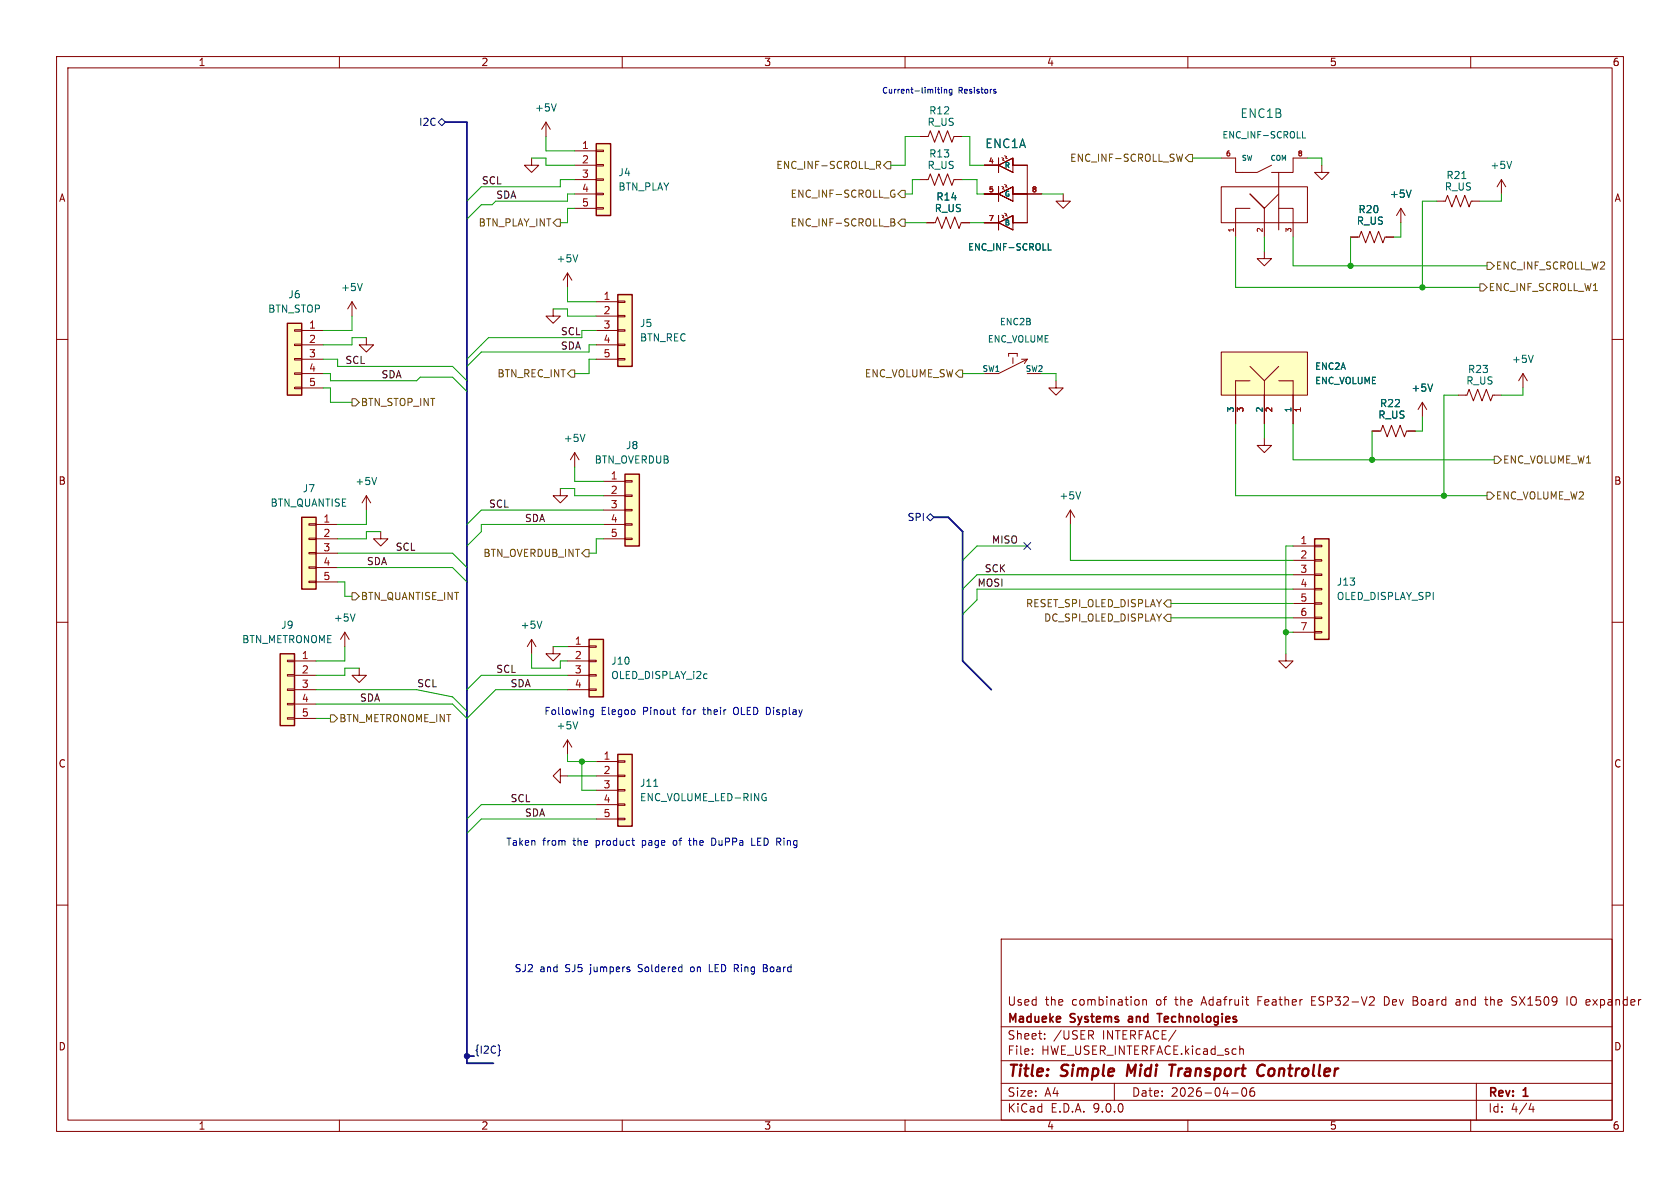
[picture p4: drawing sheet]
<svg xmlns="http://www.w3.org/2000/svg" width="297mm" height="210mm" viewBox="0 0 297 210" stroke-linecap="round" stroke-linejoin="round" font-family="sans-serif">
<g fill="none" stroke="#840000" stroke-width=".18">
<path d="M10 10h277v190h-277zM12 12h273v186h-273zM60 10v2M110 10v2M160 10v2M210 10v2M260 10v2M97.8 54.6v1.3h1.3l-1.3 1.3-1.3-1.3h1.3M100.3 48.3l-.7 1.2M100.3 48.3l.8 1.2M100.3 48.3v2.5M10 60h2"/>
<path d="M186.7 67.3v1.3h1.3l-1.3 1.3-1.3-1.3h1.3M285 60h2M10 110h2M61 111.8l.7 1.2M61 111.8l-.8 1.2M61 111.8v2.5M63.5 118.1v1.3h-1.3l1.3 1.3 1.3-1.3h-1.3M285 110h2M10 160h2M177 166h108v32h-108zM202 176.7v1M202 176.8l.2-.1 .4 .1 .1 .9"/>
<path d="M231.9 176.9h.5M232.6 176.2h-.7v1.5h.7M242 177.7h1M242.9 176.3v.5M245.1 176.2h-.4v1.5h.4M249.8 176.9h.5M249.8 177.7h.6M249.8 176.2h.5M257.5 176.8h.5M258 177.1h-.4a.29 .29 0 0 0-.2 .3 .29 .29 0 0 0 .2 .3h.4M262.5 176.7h.5M262.7 176.2v1.3l.3 .2"/>
<path d="M267.4 176.8l.6 .3 .1 .2-.1 .3-.5 .1M267.4 176.3h.7M277 176.2v1.5M278.3 176.2a.5 .5 0 0 0-.6 .5v.5a.5 .5 0 0 0 .6 .5M285 160h2M60 198v2M110 198v2M160 198v2M177 194.5h108M177 191.5h108M177 187.5h108M177 181.5h108"/>
<path d="M182.5 186.3v.1M182.5 185.5v.1M184.7 183.6v.1M184.7 182.8v.1M192.8 183l.5 .7M193.2 182.3v.5M197 191.5v3M210 198v2M217.7 193.2h1.2M219.4 185.4h.2l.2 .2v.8M219.7 192.4a.81 .81 0 0 0 .3 1.4l.2-.1 .2-.5-.2-.8M221.2 192.4a1.17 1.17 0 0 0-.1 1.3h.6l.1-.5-.3-.3h-.4l-.1 .3"/>
<path d="M260 198v2M261 191.5v6.5M270.7 195l-.4 1.1h.9M271 195.6v1"/>
</g>
<path d="M199.5 188.2l-.3 2M206.7 188.2h1.1M207.3 188.2l-.3 2M223.4 190a.73 .73 0 0 1-.8 .1M223.6 188.4a.69 .69 0 0 0-1 .1" fill="none" stroke="#840000" stroke-width=".4"/>
<path d="M204.6 179.2h.8M205 179.2v1.5M199.6 180.2v.4" fill="none" stroke="#840000" stroke-width=".3"/>
<path d="M102.1 45l-.4 1.3M62.8 108.5l-.4 1.3" fill="none" stroke="#006464" stroke-width=".18"/>
<path d="M109.2 52.1h2.6v12.7h-2.6z" fill="#ffffc2"/>
<path d="M109.2 52.1h2.6v12.7h-2.6z" fill="none" stroke="#840000" stroke-width=".25"/>
<g fill="none" stroke="#840000" stroke-width=".18">
<path d="M105.4 53.3h3.8M105.4 55.9h3.8M105.4 58.4h3.8M109.2 53.2h1.3v.3h-1.3zM109.2 55.8h1.3v.2h-1.3zM109.2 58.3h1.3v.2h-1.3zM105.4 61h3.8M105.4 63.5h3.8M109.2 60.8h1.3v.3h-1.3zM109.2 63.4h1.3v.2h-1.3zM269.2 66l-.7 1.3M269.2 66l.8 1.3"/>
<path d="M269.2 66v2.6"/>
</g>
<path d="M271.1 62.8l-.5 1.3" fill="none" stroke="#006464" stroke-width=".18"/>
<path d="M232.4 95.3h2.5v17.7h-2.5z" fill="#ffffc2"/>
<path d="M232.4 95.3h2.5v17.7h-2.5z" fill="none" stroke="#840000" stroke-width=".25"/>
<g fill="none" stroke="#840000" stroke-width=".18">
<path d="M162.6 31.8h1.5l.4-1.1 .7 2.1 .8-2.1 .8 2.1 .7-2.1 .8 2.1 .4-1h1.5M162.6 24.1h1.5l.4-1 .7 2 .8-2 .8 2 .7-2 .8 2 .4-1h1.5M163.8 39.4h1.6l.3-1 .8 2 .8-2 .7 2 .8-2 .7 2 .4-1h1.5M174 29.2h2.5M174 34.3h2.5M174 39.4h2.5M177.1 27.9l.3 .1-.2 .3 .3 .1M177.1 32.9l.3 .2-.2 .3 .3 .1M177.1 38l.3 .2-.2 .3 .3 .1M177.6 27.5l.4 .2-.2 .2 .3 .1M177.6 32.6l.4 .2-.2 .2 .3 .1M177.6 37.7l.4 .1-.2 .3 .3 .1"/>
<path d="M179.1 29.2h2.5h-2.5v-1.3l-2.6 1.3h-2.5h2.5v-1.3v2.6v-1.3l2.6 1.3-2.6-1.3 2.6-1.3v2.6M179.1 34.3h2.5h-2.5v-1.3l-2.6 1.3h-2.5h2.5v-1.3v2.6v-1.3l2.6 1.3-2.6-1.3 2.6-1.3v2.6M179.1 39.4h2.5h-2.5v-1.3l-2.6 1.3h-2.5h2.5v-1.3v2.5v-1.2l2.6 1.2-2.6-1.2 2.6-1.3v2.5M181.6 29.2v10.2M181.6 34.3h2.5M188 34.3v1.3h1.2l-1.2 1.2-1.3-1.2h1.3M215.9 33h15.2v6.4h-15.2zM215.9 27.9h2.5v2.6h3.8l2.6-1.3M221 36.8h-2.6v5.1M224.8 30.5h1.3M226.1 34.3l-2.6 2.5-2.5-2.5 2.5 2.5v5.1M226.1 36.8h2.5v5.1"/>
<path d="M226.1 30.5v10.1M231.1 27.9h-2.5v2.6h-2.5M233.7 29.2v1.3h1.2l-1.2 1.3-1.3-1.3h1.3M247.6 36.8l-.7 1.3M247.6 36.8l.8 1.3M247.6 36.8v2.6M254 35.6h1.5l.4-1.1 .8 2.1 .7-2.1 .8 2.1 .8-2.1 .7 2.1 .4-1h1.5M265.4 31.8l-.7 1.2M265.4 31.8l.8 1.2M265.4 31.8v2.5M62.2 53.3l.8 1.3M62.2 53.3l-.7 1.3"/>
<path d="M62.2 53.3v2.6M64.8 59.7v1.3h-1.3l1.3 1.2 1.2-1.2h-1.2M223.5 44.5v1.2h1.3l-1.3 1.3-1.3-1.3h1.3M238.8 41.9h1.5l.4-1 .7 2 .8-2 .8 2 .7-2 .8 2 .4-1h1.5M178.3 63v-.5h1.5v.5M179.1 63.2v1.1M180.6 63.5h1M181.6 63.5l-5.1 2.5h-2.5M181.6 63.5l-.5 .8M181.6 66h2.5M64.8 87.6l.7 1.3M64.8 87.6l-.8 1.3"/>
<path d="M64.8 87.6v2.6M67.3 94v1.3h-1.3l1.3 1.2 1.3-1.2h-1.3M99.1 86.4v1.2h1.2l-1.2 1.3-1.3-1.3h1.3M189.2 90.2l-.7 1.2M189.2 90.2l.8 1.2M189.2 90.2v2.5M228.6 96.5h3.8M228.6 99.1h3.8M232.4 96.4h1.3v.2h-1.3zM232.4 98.9h1.3v.3h-1.3zM94 113l-.8 1.3M94 113l.7 1.3"/>
<path d="M94 113v2.6M97.8 114.3v1.3h1.3l-1.3 1.2-1.3-1.2h1.3M227.3 115.6v1.2h1.3l-1.3 1.3-1.2-1.3h1.2M228.6 101.6h3.8M228.6 104.1h3.8M228.6 106.7h3.8M228.6 109.2h3.8M228.6 111.8h3.8M232.4 101.5h1.3v.2h-1.3zM232.4 104h1.3v.3h-1.3zM232.4 106.6h1.3v.2h-1.3zM232.4 109.1h1.3v.2h-1.3z"/>
<path d="M232.4 111.6h1.3v.3h-1.3z"/>
</g>
<path d="M230.3 23.3v1.1h.5M249.5 33.6l-.5 1.3M258.4 31.6h.8M267.2 28.5l-.4 1.3M64 50.1l-.4 1.3M185.3 43.1v1.1h.6M66.6 84.4l-.4 1.3M191 86.9l-.4 1.3M95.8 109.8l-.4 1.3" fill="none" stroke="#006464" stroke-width=".18"/>
<path d="M104.1 113h2.6v10.2h-2.6z" fill="#ffffc2"/>
<path d="M104.1 113h2.6v10.2h-2.6z" fill="none" stroke="#840000" stroke-width=".25"/>
<path d="M223.5 77.5v1.2h1.3l-1.3 1.3-1.3-1.3h1.3M242.6 76.2h1.5l.4-1 .7 2 .8-2 .8 2 .7-2 .8 2 .4-1h1.5M100.3 114.3h3.8M100.3 116.8h3.8M100.3 119.4h3.8M104.1 114.2h1.3v.2h-1.3zM104.1 116.7h1.3v.3h-1.3zM104.1 119.3h1.3v.2h-1.3zM99.1 137.2v-1.3l-1.3 1.3 1.3 1.2v-1.2h1.2M100.3 121.9h3.8M104.1 121.8h1.3v.2h-1.3z" fill="none" stroke="#840000" stroke-width=".18"/>
<path d="M109.2 133.4h2.6v12.7h-2.6z" fill="#ffffc2"/>
<path d="M109.2 133.4h2.6v12.7h-2.6z" fill="none" stroke="#840000" stroke-width=".25"/>
<g fill="none" stroke="#840000" stroke-width=".18">
<path d="M251.5 71.1l-.8 1.3M251.5 71.1l.7 1.3M251.5 71.1v2.6M100.3 130.8l-.7 1.3M100.3 130.8l.8 1.3M100.3 130.8v2.6M105.4 134.6h3.8M105.4 137.2h3.8M105.4 139.7h3.8M109.2 134.5h1.3v.2h-1.3zM109.2 137h1.3v.3h-1.3zM109.2 139.6h1.3v.2h-1.3z"/>
<path d="M105.4 142.2h3.8M105.4 144.8h3.8M109.2 142.1h1.3v.3h-1.3zM109.2 144.7h1.3v.2h-1.3z"/>
</g>
<path d="M253.3 67.9l-.4 1.3M102.1 127.6l-.4 1.2M115.6 139h.7M135.1 140.3h.3M135.2 141h.3v.4l-.4 .1" fill="none" stroke="#006464" stroke-width=".18"/>
<path d="M105.4 25.4h2.5v12.7h-2.5z" fill="#ffffc2"/>
<path d="M105.4 25.4h2.5v12.7h-2.5z" fill="none" stroke="#840000" stroke-width=".25"/>
<path d="M101.6 26.7h3.8M101.6 29.2h3.8M101.6 31.8h3.8M101.6 34.3h3.8M101.6 36.8h3.8M105.4 26.5h1.3v.3h-1.3zM105.4 29.1h1.3v.2h-1.3zM105.4 31.6h1.3v.3h-1.3zM105.4 34.2h1.3v.2h-1.3zM105.4 36.7h1.3v.3h-1.3z" fill="none" stroke="#840000" stroke-width=".18"/>
<path d="M50.8 57.2h2.5v12.7h-2.5z" fill="#ffffc2"/>
<path d="M50.8 57.2h2.5v12.7h-2.5z" fill="none" stroke="#840000" stroke-width=".25"/>
<g fill="none" stroke="#840000" stroke-width=".18">
<path d="M52.1 58.3h1.2v.2h-1.2zM53.3 58.4h3.8M52.1 60.8h1.2v.3h-1.2zM52.1 63.4h1.2v.2h-1.2zM52.1 65.9h1.2v.3h-1.2zM52.1 68.5h1.2v.2h-1.2zM53.3 61h3.8M53.3 63.5h3.8M53.3 66h3.8M53.3 68.6h3.8M101.6 80l-.8 1.3M101.6 80l.8 1.3"/>
<path d="M101.6 80v2.6"/>
</g>
<path d="M103.4 76.8l-.4 1.2" fill="none" stroke="#006464" stroke-width=".18"/>
<path d="M110.5 83.8h2.5v12.7h-2.5z" fill="#ffffc2"/>
<path d="M110.5 83.8h2.5v12.7h-2.5z" fill="none" stroke="#840000" stroke-width=".25"/>
<path d="M106.7 85.1h3.8M106.7 87.6h3.8M106.7 90.2h3.8M106.7 92.7h3.8M106.7 95.3h3.8M110.5 85h1.3v.2h-1.3zM110.5 87.5h1.3v.3h-1.3zM110.5 90h1.3v.3h-1.3zM110.5 92.6h1.3v.2h-1.3zM110.5 95.1h1.3v.3h-1.3z" fill="none" stroke="#840000" stroke-width=".18"/>
<path d="M49.5 115.6h2.6v12.7h-2.6z" fill="#ffffc2"/>
<path d="M49.5 115.6h2.6v12.7h-2.6z" fill="none" stroke="#840000" stroke-width=".25"/>
<path d="M50.8 116.7h1.3v.3h-1.3zM50.8 119.3h1.3v.2h-1.3zM52.1 116.8h3.8M52.1 119.4h3.8M50.8 121.8h1.3v.2h-1.3zM50.8 124.3h1.3v.3h-1.3zM50.8 126.9h1.3v.2h-1.3zM52.1 121.9h3.8M52.1 124.5h3.8M52.1 127h3.8" fill="none" stroke="#840000" stroke-width=".18"/>
<path d="M53.3 91.4h2.6v12.7h-2.6z" fill="#ffffc2"/>
<path d="M53.3 91.4h2.6v12.7h-2.6z" fill="none" stroke="#840000" stroke-width=".25"/>
<path d="M257.8 69.9h1.5l.4-1.1 .8 2.1 .7-2.1 .8 2.1 .8-2.1 .7 2.1 .4-1h1.5M54.6 92.6h1.3v.2h-1.3zM54.6 95.1h1.3v.3h-1.3zM54.6 97.7h1.3v.2h-1.3zM55.9 92.7h3.8M55.9 95.3h3.8M55.9 97.8h3.8M54.6 100.2h1.3v.3h-1.3zM54.6 102.7h1.3v.3h-1.3zM55.9 100.3h3.8M55.9 102.9h3.8" fill="none" stroke="#840000" stroke-width=".18"/>
<path d="M215.9 62.2h15.2v7.7h-15.2z" fill="#ffffc2"/>
<g fill="none" stroke="#840000" stroke-width=".18">
<path d="M94 27.9v1.3h1.2l-1.2 1.3-1.3-1.3h1.3M96.5 21.6l-.7 1.3M96.5 21.6l.8 1.3M96.5 21.6v2.5M163.8 39.4h1.3M170.2 39.4h1.2M174 39.4h2.5M174 29.2h2.5M174 34.3h2.5M181.6 34.3h2.5M238.8 41.9h1.2M245.1 41.9h1.3"/>
<path d="M215.9 62.2h15.2v7.7h-15.2zM221 67.3h-2.6v7.6M221 64.8l2.5 2.5M223.5 67.3v7.6M226.1 67.3h2.5v7.6M226.1 64.8l-2.6 2.5M242.6 76.2h1.2M248.9 76.2h1.3"/>
</g>
<path d="M98.3 18.4l-.4 1.2M249.5 33.6l-.5 1.3M185.3 43.1v1.1h.6M253.3 67.9l-.4 1.3" fill="none" stroke="#006464" stroke-width=".18"/>
<g fill="none" stroke="#725600" stroke-width=".18">
<path d="M97.8 39.4l.6-.7h.7v1.3h-.7zM155 28.5h.4l.3 .3-.1 .3-.6 .1M155.3 29.2l.4 .6M156.8 28.6h.7v1.2h-.7l-.6-.6zM157.5 38.7l.6 .1 .1 .2-.3 .3M157.5 39.3h.4M157.7 33.7h.5M157.9 39.3l.3 .2v.3l-.7 .1M158 34.3h.2v.4l-.2 .2-.3-.1M159.4 38.7h.6v1.3h-.6l-.7-.6zM159.4 33.7h.6v1.2h-.6l-.7-.6zM209.1 27.2l-.3 1.3-.3-.9"/>
<path d="M209.5 27.9l.7-.6h.6v1.3h-.6zM261.6 50.2h.7l.6 .6-.6 .6h-.7zM262.9 46.4h.6l.7 .6-.7 .6h-.6zM62.2 70.5h.7l.6 .6-.6 .7h-.7zM100.3 66l.7-.6h.6v1.3h-.6zM169.5 65.4h.7v1.3h-.7l-.6-.7zM103.5 97.2h.6v1.2h-.6l-.6-.6zM262.9 87h.6l.7 .6-.7 .7h-.6zM264.2 80.6h.6l.6 .7-.6 .6h-.6zM62.2 104.8h.7l.6 .6-.6 .6h-.7zM206.4 108.6h.6v1.3h-.6l-.7-.7zM206.4 106h.6v1.3h-.6l-.7-.6z"/>
<path d="M58.4 126.4h.7l.6 .6-.6 .6h-.7z"/>
</g>
<path d="M77.5 21.6l.6-.6 .6 .6-.6 .6zM163.8 91.4l.7-.6 .6 .6-.6 .7zM181 95.9l1.2 1.2M182.2 95.9l-1.2 1.2M88.3 185.5l.2 .2-.2 .2" fill="none" stroke="#000084" stroke-width=".18"/>
<path d="M78.7 21.6h3.8v166.4h4.7M165.1 91.4h2.5l2.6 2.6v22.8l5.1 5.1M82.5 186.7h1.3" fill="none" stroke="#000084" stroke-width=".3"/>
<g fill="none" stroke="#009600" stroke-width=".18">
<path d="M94 27.9h2.5v1.3h5.1M96.5 24.1v2.6h5.1M101.6 34.3h-1.3v1.3h-12.7l-.6 .6h-1.9l-2.6 2.5M101.6 36.8h-1.3v2.6h-1.2M101.6 31.8h-2.5v1.2h-14l-2.6 2.6M160 39.4h3.8M162.6 24.1h-2.6v5.1h-2.5M162.6 31.8h-1.3v2.5h-1.3M170.2 24.1h1.2v5.1h2.6M170.2 31.8h2.5v2.5h1.3M171.4 39.4h2.6M184.1 34.3h3.9"/>
<path d="M210.8 27.9h5.1M231.1 27.9h2.6v1.3M247.6 39.4v2.5h-1.2M254 35.6h-2.5v15.2M265.4 34.3v1.3h-3.8M62.2 55.9v2.5h-5.1M64.8 59.7h-2.6v1.3h-5.1M97.8 54.6h2.5v1.3h5.1M100.3 50.8v2.5h5.1M102.9 59.7h-16.5l-3.9 3.8M102.9 58.4h2.5M218.4 41.9v8.9h43.2"/>
<path d="M223.5 41.9v2.6M228.6 41.9v5.1h34.3M238.8 41.9v5.1M57.1 66h1.3v1.3h15.3l.6-.6h5.7l2.5 2.5M57.1 63.5h2.6v1.3h20.3l2.5 2.5M57.1 68.6h1.3v2.5h3.8M105.4 63.5h-1.3v2.5h-2.5M105.4 61h-1.3v1.2h-19l-2.6 2.6M170.2 66h3.8M184.1 66h2.6v1.3M218.4 74.9v12.7h44.5M223.5 74.9v2.6"/>
<path d="M228.6 74.9v6.4h35.6M242.6 76.2v5.1M251.5 73.7v2.5h-1.3M257.8 69.9h-2.5v17.7M269.2 68.6v1.3h-3.8M59.7 97.8h20.3l2.5 2.5M64.8 90.2v2.5h-5.1M67.3 94h-2.5v1.3h-5.1M99.1 86.4h2.5v1.2h5.1M101.6 82.6v2.5h5.1M106.7 92.7h-21.6v1.3l-2.6 2.5M106.7 95.3h-1.3v2.5h-1.3"/>
<path d="M106.7 90.2h-21.6l-2.6 2.5M181.6 96.5h-8.9l-2.5 2.6M189.2 92.7v6.4h39.4M228.6 96.5h-1.3v19.1M59.7 102.9h1.3v2.5h1.2M59.7 100.3h20.3l2.5 2.6M61 114.3v2.5h-5.1M63.5 118.1h-2.5v1.3h-5.1M94 115.6v2.5h5.1v-1.3h1.2M97.8 114.3h2.5M100.3 119.4h-15.2l-2.6 2.5M207 109.2h21.6"/>
<path d="M207 106.7h21.6M227.3 111.8h1.3M228.6 104.1h-55.9v1.9l-2.5 2.6M228.6 101.6h-55.9l-2.5 2.5M55.9 121.9h17.8l6.3 1.3 2.5 2.5M55.9 127h2.5M100.3 133.4v1.2h5.1M100.3 137.2h5.1M100.3 121.9h-12.7l-5.1 5.1-2.5-2.5h-24.1M102.9 134.6v5.1h2.5M105.4 144.8h-20.3l-2.6 2.5M105.4 142.2h-20.3l-2.6 2.6"/>
</g>
<g fill="none" stroke="#0000c2" stroke-width=".18">
<path d="M165.7 15.8h.4M165.9 15.5v.8l.2 .2M166.5 15.5h.1M166.5 15.8v.7M166.9 15.9l.4-.1 .1 .7M166.9 15.8v.7M168.3 15.8h-.3l-.2 .2 .1 .4h.4M168.3 15.8v.8l-.2 .2h-.2M175.7 15.8h.3M175.7 16.1l.4 .2-.1 .1-.3 .1M104.9 125.5v1l-.3 .2h-.3M104.9 125.5h-.4l-.2 .2 .1 .6h.5"/>
<path d="M118.9 125.5h.5M119.3 126.3h.1M129.9 125.1a.9 .9 0 0 0 0 1.2M111.7 148.6h.5M112 149.4h.2M119.1 148.6l-.1 .2 .1 .6M121.7 148.6h.5M121.9 148.2v1l.3 .2M126.4 148.3l-.6-.1v1.2l.6-.2M132.9 149.4h.6M122.2 171l-.1 .2 .1 .5M125.4 170.5v1.3h.6"/>
<path d="M135 170.5l.6 .1v.3l-.2 .2M135 171.1h.4M135.4 171.1l.3 .3-.1 .3-.6 .1"/>
</g>
<circle cx="82.5" cy="186.7" r=".46" fill="#000084" stroke="#000084" stroke-width=".18"/>
<g fill="#009600" stroke="#009600" stroke-width=".18">
<circle cx="102.9" cy="134.6" r=".46"/>
<circle cx="238.8" cy="47" r=".46"/>
<circle cx="251.5" cy="50.8" r=".46"/>
<circle cx="227.3" cy="111.8" r=".46"/>
<circle cx="242.6" cy="81.3" r=".46"/>
<circle cx="255.3" cy="87.6" r=".46"/>
</g>
<g font-size="2.8" fill="#840000">
<text x="178" y="190.9">Title:</text>
<text x="187.7" y="190.9">Simple</text>
<text x="200.1" y="190.9">Midi</text>
<text x="208.4" y="190.9">Transport</text>
<text x="224.7" y="190.9">Controller</text>
</g>
<g font-size="2.1" fill="#006464">
<text x="219.2" y="21.1">ENC1B</text>
<text x="174.1" y="26.4">ENC1A</text>
</g>
<g font-size="2.1" fill="#840000">
<text x="178" y="178">Used</text>
<text x="184.7" y="178">the</text>
<text x="189.5" y="178">combination</text>
<text x="204.5" y="178">of</text>
<text x="208.1" y="178">the</text>
<text x="212.9" y="178">Adafruit</text>
<text x="222.9" y="178">Feather</text>
<text x="232.5" y="178">ESP32-V2</text>
<text x="245.5" y="178">Dev</text>
<text x="250.8" y="178">Board</text>
<text x="258.6" y="178">and</text>
<text x="263.9" y="178">the</text>
<text x="268.7" y="178">SX1509</text>
<text x="278.6" y="178">IO expander</text>
<text x="178" y="184">Sheet:</text>
<text x="178" y="181.2">Madueke</text>
<text x="186.2" y="184">/USER</text>
<text x="189.3" y="181.2">Systems</text>
<text x="195" y="184">INTERFACE/</text>
<text x="200.2" y="181.2">and</text>
<text x="206" y="181.2">Technologies</text>
<text x="178" y="186.7">File:</text>
<text x="184.1" y="186.7">HWE_USER_INTERFACE.kicad_sch</text>
<text x="178" y="196.9">KiCad</text>
<text x="178" y="194.1">Size:</text>
<text x="184.7" y="194.1">A4</text>
<text x="185.7" y="196.9">E.D.A.</text>
<text x="193.3" y="196.9">9.0.0</text>
<text x="200" y="194.1">Date:</text>
<text x="207" y="194.1">2026-04-06</text>
<text x="263" y="194.3">Rev:</text>
<text x="263" y="196.9">Id:</text>
<text x="267.1" y="196.9">4/4</text>
<text x="269.4" y="194.3">1</text>
</g>
<g font-size="1.8" fill="#840000">
<text x="35" y="11.9">1</text>
<text x="85" y="11.9">2</text>
<text x="135" y="11.9">3</text>
<text x="185" y="11.9">4</text>
<text x="235" y="11.9">5</text>
<text x="285" y="11.9">6</text>
<text x="10.3" y="35.9">A</text>
<text x="285.3" y="35.9">A</text>
<text x="10.3" y="85.9">B</text>
<text x="285.3" y="85.9">B</text>
<text x="10.3" y="135.9">C</text>
<text x="285.3" y="135.9">C</text>
<text x="10.3" y="185.9">D</text>
<text x="285.3" y="185.9">D</text>
<text x="35" y="199.9">1</text>
<text x="85" y="199.9">2</text>
<text x="135" y="199.9">3</text>
<text x="185" y="199.9">4</text>
<text x="235" y="199.9">5</text>
<text x="285" y="199.9">6</text>
</g>
<g font-size="1.8" fill="#000084">
<text x="74" y="22.5">I2C</text>
<text x="160.4" y="92.3">SPI</text>
<text x="83.8" y="186.3">{I2C}</text>
</g>
<g font-size="1.8" fill="#006464">
<text x="94.5" y="19.9">+5V</text>
<text x="163.9" y="22.5">R_US</text>
<text x="164.2" y="20.4">R12</text>
<text x="164.2" y="28">R13</text>
<text x="109.2" y="31.3">J4</text>
<text x="109.2" y="33.9">BTN_PLAY</text>
<text x="163.9" y="30.1">R_US</text>
<text x="165.4" y="35.7">R14</text>
<text x="245.6" y="35.2">+5V</text>
<text x="255.3" y="33.9">R_US</text>
<text x="255.6" y="31.9">R21</text>
<text x="263.4" y="30.1">+5V</text>
<text x="165.1" y="37.7">R_US</text>
<text x="239.8" y="39.9">R_US</text>
<text x="240.1" y="37.9">R20</text>
<text x="98.3" y="46.6">+5V</text>
<text x="50.9" y="52.9">J6</text>
<text x="60.2" y="51.7">+5V</text>
<text x="47.3" y="55.5">BTN_STOP</text>
<text x="113" y="58">J5</text>
<text x="113" y="60.6">BTN_REC</text>
<text x="267.2" y="64.4">+5V</text>
<text x="249.4" y="69.4">+5V</text>
<text x="259.1" y="68.2">R_US</text>
<text x="259.4" y="66.1">R23</text>
<text x="243.6" y="74.2">R_US</text>
<text x="243.9" y="72.2">R22</text>
<text x="99.6" y="78.3">+5V</text>
<text x="105" y="82.1">BTN_OVERDUB</text>
<text x="110.6" y="79.6">J8</text>
<text x="47.7" y="89.8">BTN_QUANTISE</text>
<text x="53.4" y="87.2">J7</text>
<text x="62.7" y="86">+5V</text>
<text x="187.2" y="88.5">+5V</text>
<text x="236.2" y="106.3">OLED_DISPLAY_SPI</text>
<text x="236.2" y="103.7">J13</text>
<text x="42.7" y="113.9">BTN_METRONOME</text>
<text x="49.6" y="111.4">J9</text>
<text x="58.9" y="110.1">+5V</text>
<text x="91.9" y="111.4">+5V</text>
<text x="108" y="117.7">J10</text>
<text x="108" y="120.2">OLED_DISPLAY_i2c</text>
<text x="98.3" y="129.1">+5V</text>
<text x="113" y="139.3">J11</text>
<text x="113" y="141.8">ENC_VOLUME_LED-RING</text>
</g>
<g font-size="1.8" fill="#a90000">
<text x="102.8" y="26.4">1</text>
<text x="102.8" y="29">2</text>
<text x="102.8" y="31.5">3</text>
<text x="102.8" y="34">4</text>
<text x="102.8" y="36.6">5</text>
<text x="106.6" y="53.1">1</text>
<text x="54.5" y="58.2">1</text>
<text x="106.6" y="55.6">2</text>
<text x="106.6" y="58.2">3</text>
<text x="54.5" y="60.7">2</text>
<text x="54.5" y="63.2">3</text>
<text x="54.5" y="65.8">4</text>
<text x="106.6" y="60.7">4</text>
<text x="106.6" y="63.2">5</text>
<text x="54.5" y="68.3">5</text>
<text x="107.9" y="84.8">1</text>
<text x="107.9" y="87.4">2</text>
<text x="107.9" y="89.9">3</text>
<text x="57.1" y="92.5">1</text>
<text x="57.1" y="95">2</text>
<text x="107.9" y="92.5">4</text>
<text x="107.9" y="95">5</text>
<text x="57.1" y="97.5">3</text>
<text x="57.1" y="100.1">4</text>
<text x="229.8" y="96.3">1</text>
<text x="229.8" y="98.8">2</text>
<text x="229.8" y="101.3">3</text>
<text x="57.1" y="102.6">5</text>
<text x="229.8" y="103.9">4</text>
<text x="229.8" y="106.4">5</text>
<text x="229.8" y="109">6</text>
<text x="229.8" y="111.5">7</text>
<text x="53.3" y="116.6">1</text>
<text x="53.3" y="119.1">2</text>
<text x="101.5" y="114">1</text>
<text x="101.5" y="116.6">2</text>
<text x="101.5" y="119.1">3</text>
<text x="53.3" y="121.7">3</text>
<text x="53.3" y="124.2">4</text>
<text x="101.5" y="121.7">4</text>
<text x="53.3" y="126.7">5</text>
<text x="106.6" y="134.4">1</text>
<text x="106.6" y="136.9">2</text>
<text x="106.6" y="139.4">3</text>
<text x="106.6" y="142">4</text>
<text x="106.6" y="144.5">5</text>
</g>
<g font-size="1.8" fill="#725600">
<text x="189.1" y="28.8">ENC_INF-SCROLL_SW</text>
<text x="137.1" y="30.1">ENC_INF-SCROLL_R</text>
<text x="139.7" y="35.2">ENC_INF-SCROLL_G</text>
<text x="84.5" y="40.2">BTN_PLAY_INT</text>
<text x="139.7" y="40.2">ENC_INF-SCROLL_B</text>
<text x="264.4" y="47.9">ENC_INF_SCROLL_W2</text>
<text x="263.1" y="51.7">ENC_INF_SCROLL_W1</text>
<text x="63.7" y="72">BTN_STOP_INT</text>
<text x="87.8" y="66.9">BTN_REC_INT</text>
<text x="152.8" y="66.9">ENC_VOLUME_SW</text>
<text x="265.6" y="82.1">ENC_VOLUME_W1</text>
<text x="264.4" y="88.5">ENC_VOLUME_W2</text>
<text x="85.4" y="98.7">BTN_OVERDUB_INT</text>
<text x="63.7" y="106.3">BTN_QUANTISE_INT</text>
<text x="181.3" y="107.5">RESET_SPI_OLED_DISPLAY</text>
<text x="184.5" y="110.1">DC_SPI_OLED_DISPLAY</text>
<text x="59.9" y="127.9">BTN_METRONOME_INT</text>
</g>
<g font-size="1.8" fill="#0f0f0f">
<text x="85.1" y="32.7">SCL</text>
<text x="87.6" y="35.2">SDA</text>
<text x="61" y="64.4">SCL</text>
<text x="99.1" y="61.9">SDA</text>
<text x="67.3" y="67">SDA</text>
<text x="86.4" y="89.8">SCL</text>
<text x="92.7" y="92.4">SDA</text>
<text x="64.8" y="100">SDA</text>
<text x="69.8" y="97.4">SCL</text>
<text x="174" y="101.3">SCK</text>
<text x="175.3" y="96.2">MISO</text>
<text x="172.7" y="103.8">MOSI</text>
<text x="87.6" y="119">SCL</text>
<text x="63.5" y="124.1">SDA</text>
<text x="73.7" y="121.6">SCL</text>
<text x="90.2" y="121.6">SDA</text>
<text x="90.2" y="141.9">SCL</text>
<text x="92.7" y="144.4">SDA</text>
</g>
<text font-size="1.8" fill="#009600" x="99.1" y="59.3">SCL</text>
<g font-size="1.8" fill="#0000c2">
<text x="96.1" y="126.6">Following</text>
<text x="106.3" y="126.6">Elegoo</text>
<text x="113.8" y="126.6">Pinout</text>
<text x="121" y="126.6">for</text>
<text x="124.8" y="126.6">their</text>
<text x="130.4" y="126.6">OLED Display</text>
<text x="89.4" y="149.7">Taken</text>
<text x="95.9" y="149.7">from</text>
<text x="101.5" y="149.7">the</text>
<text x="105.6" y="149.7">product</text>
<text x="114" y="149.7">page</text>
<text x="119.7" y="149.7">of</text>
<text x="122.7" y="149.7">the</text>
<text x="126.9" y="149.7">DuPPa</text>
<text x="134.1" y="149.7">LED Ring</text>
<text x="90.9" y="172.1">SJ2</text>
<text x="95.4" y="172.1">and</text>
<text x="100.1" y="172.1">SJ5</text>
<text x="104.6" y="172.1">jumpers</text>
<text x="113.3" y="172.1">Soldered</text>
<text x="122.7" y="172.1">on</text>
<text x="126.2" y="172.1">LED Ring</text>
<text x="136.2" y="172.1">Board</text>
</g>
<g font-size="1.6" fill="#006464">
<text x="216" y="24.7">ENC_INF-SCROLL</text>
<text x="171" y="44.5">ENC_INF-SCROLL</text>
<text x="176.7" y="57.7">ENC2B</text>
<text x="174.5" y="60.7">ENC_VOLUME</text>
<text x="232.4" y="65.6">ENC2A</text>
<text x="232.4" y="68.1">ENC_VOLUME</text>
</g>
<g font-size="1.4" fill="#0000c2">
<text x="155.8" y="16.7">Current-limiting</text>
<text x="169.4" y="16.7">Resistors</text>
</g>
<g font-size="1.4" fill="#006464">
<text x="173.6" y="65.8">SW1</text>
<text x="181.2" y="65.8">SW2</text>
<text x="218.2" y="73" transform="rotate(-90 218.2 73)">3</text>
<text x="223.3" y="73" transform="rotate(-90 223.3 73)">2</text>
<text x="228.3" y="73" transform="rotate(-90 228.3 73)">1</text>
</g>
<g font-size="1.4" fill="#a90000">
<text x="220.2" y="73" transform="rotate(-90 220.2 73)">3</text>
<text x="225.2" y="73" transform="rotate(-90 225.2 73)">2</text>
<text x="230.3" y="73" transform="rotate(-90 230.3 73)">1</text>
</g>
<g font-size="1.2" fill="#a90000">
<text x="174.7" y="29">4</text>
<text x="216.6" y="27.7">6</text>
<text x="229.3" y="27.7">8</text>
<text x="174.7" y="34">5</text>
<text x="182.3" y="34">8</text>
<text x="174.7" y="39.1">7</text>
<text x="218.2" y="41.2" transform="rotate(-90 218.2 41.2)">1</text>
<text x="223.3" y="41.2" transform="rotate(-90 223.3 41.2)">2</text>
<text x="228.3" y="41.2" transform="rotate(-90 228.3 41.2)">3</text>
</g>
<g font-size="1.2" fill="#006464">
<text x="177.5" y="29.9">R</text>
<text x="219.5" y="28.6">SW</text>
<text x="224.5" y="28.6">COM</text>
<text x="177.5" y="35">G</text>
<text x="177.5" y="40">B</text>
</g>
</svg>
